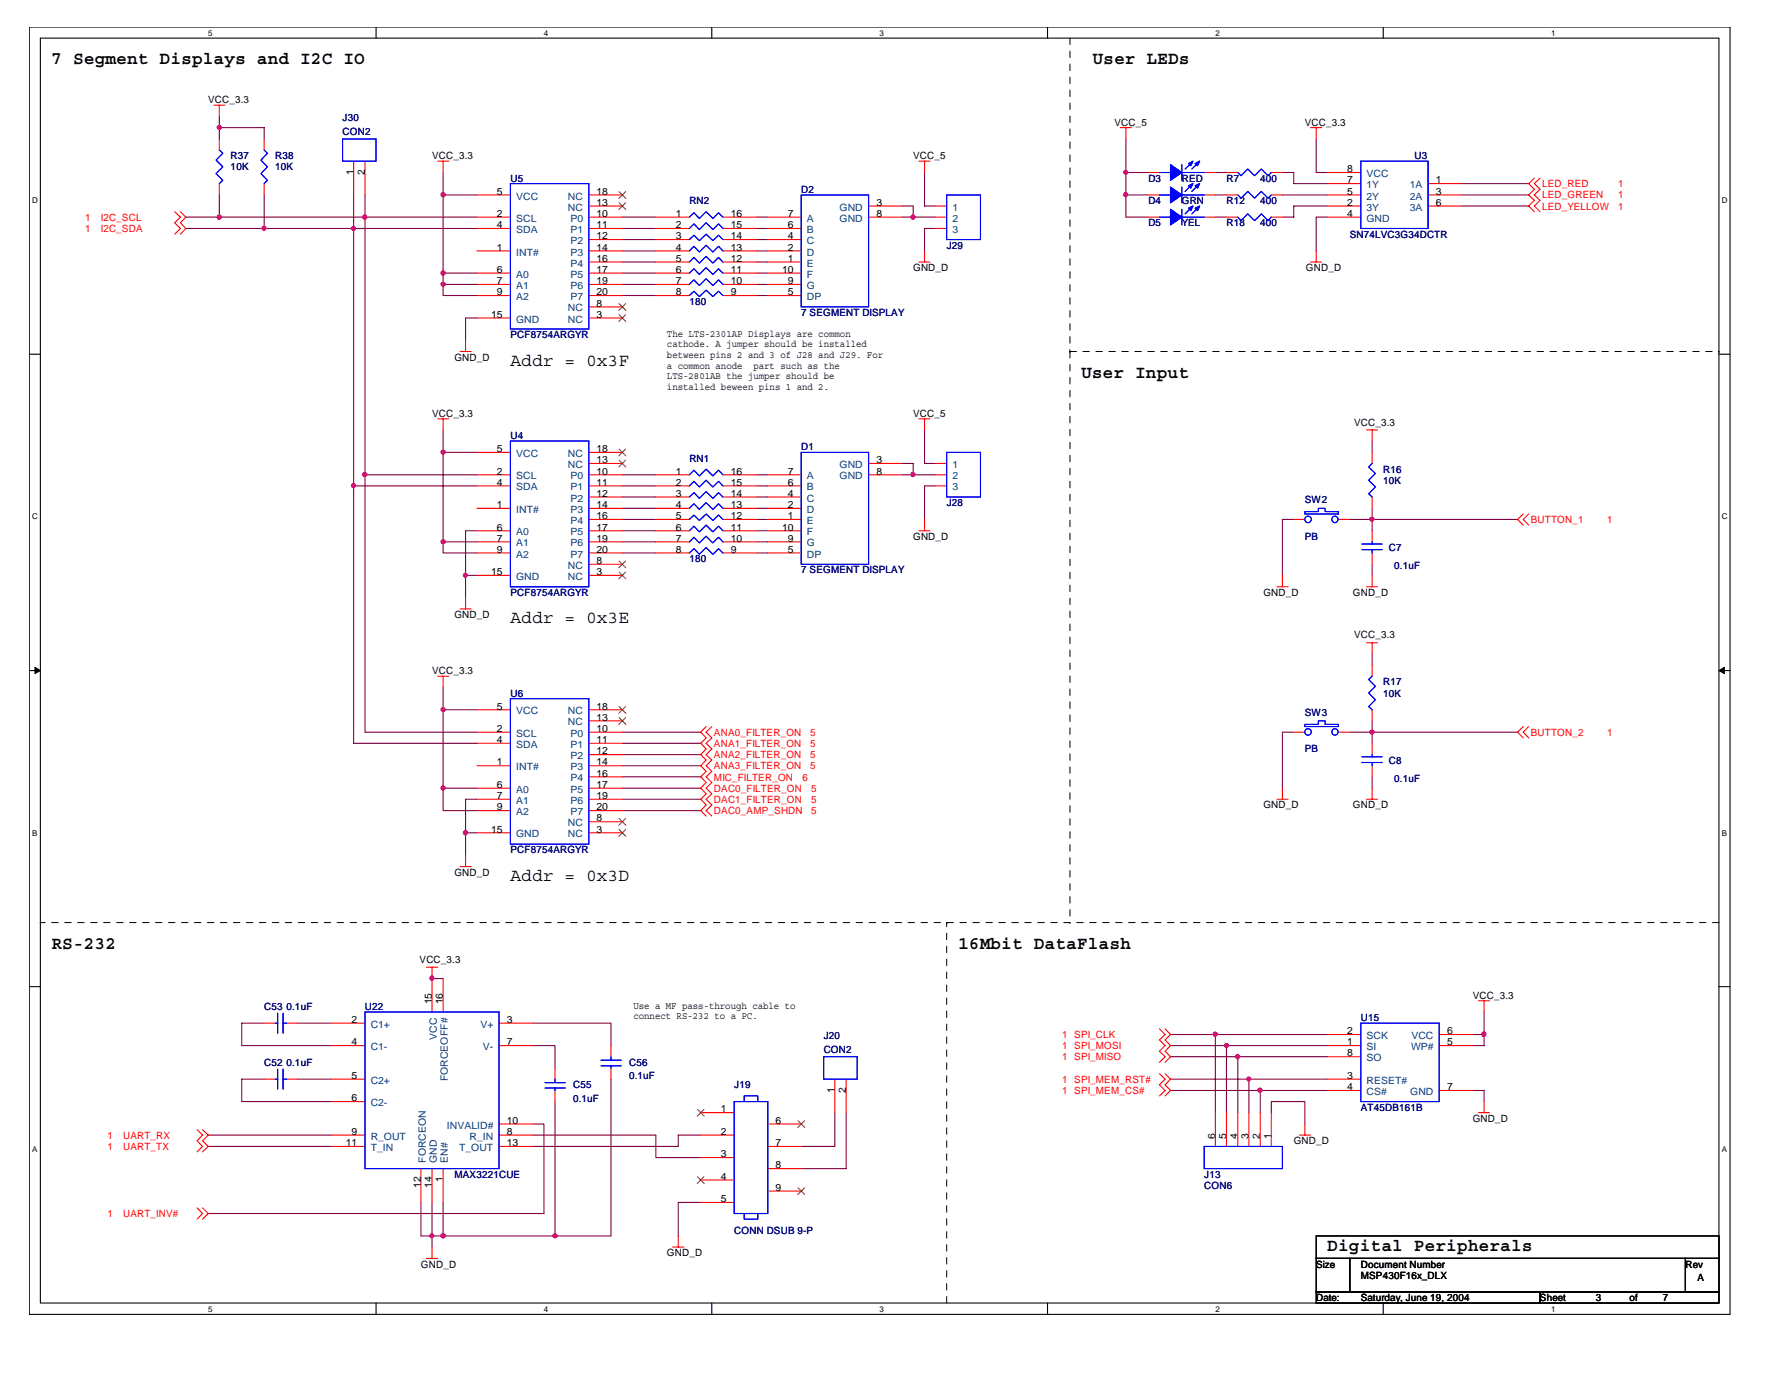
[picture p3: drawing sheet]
<svg xmlns="http://www.w3.org/2000/svg" width="279mm" height="216mm" viewBox="0 0 279 216" stroke-linecap="round" stroke-linejoin="round" font-family="sans-serif">
<path d="M4.6 4.2h266.3v201.6h-266.3zM6.3 6h262.9v198h-262.9z" fill="none" stroke="#000" stroke-width=".17"/>
<g fill="#fff">
<path d="M32.6 4.4h.7v1.4h-.7z"/>
<path d="M32.6 204.2h.7v1.4h-.7z"/>
</g>
<path d="M58.9 4.2v1.8M58.9 204v1.7" fill="none" stroke="#000" stroke-width=".17"/>
<g fill="#fff">
<path d="M85.2 4.4h.7v1.4h-.7z"/>
<path d="M85.2 204.2h.7v1.4h-.7z"/>
</g>
<path d="M111.5 4.2v1.8M111.5 204v1.7" fill="none" stroke="#000" stroke-width=".17"/>
<g fill="#fff">
<path d="M137.8 4.4h.6v1.4h-.6z"/>
<path d="M137.8 204.2h.6v1.4h-.6z"/>
</g>
<path d="M164.1 4.2v1.8M164.1 204v1.7" fill="none" stroke="#000" stroke-width=".17"/>
<g fill="#fff">
<path d="M190.3 4.4h.7v1.4h-.7z"/>
<path d="M190.3 204.2h.7v1.4h-.7z"/>
</g>
<path d="M216.6 4.2v1.8M216.6 204v1.7" fill="none" stroke="#000" stroke-width=".17"/>
<g fill="#fff">
<path d="M242.9 4.4h.7v1.4h-.7z"/>
<path d="M242.9 204.2h.7v1.4h-.7z"/>
<path d="M5.1 30.7h.8v1.4h-.8z"/>
<path d="M269.7 30.7h.9v1.4h-.9z"/>
<path d="M5.1 80.2h.8v1.4h-.8z"/>
<path d="M269.7 80.2h.9v1.4h-.9z"/>
</g>
<path d="M4.6 55.5h1.7M269.2 55.5h1.7" fill="none" stroke="#000" stroke-width=".17"/>
<g fill="#fff">
<path d="M5.1 129.7h.8v1.4h-.8z"/>
<path d="M269.7 129.7h.8v1.4h-.8z"/>
</g>
<path d="M4.6 105h1.7M269.2 105h1.7" fill="none" stroke="#000" stroke-width=".17"/>
<path d="M5.5 104.5l.8 .5-.8 .5zM269.2 105l.9-.5v1z" fill="#000" stroke="#000" stroke-width=".16"/>
<g fill="#fff">
<path d="M5.1 179.2h.8v1.4h-.8z"/>
<path d="M269.7 179.2h.8v1.4h-.8z"/>
</g>
<path d="M4.6 154.5h1.7M269.2 154.5h1.7M206.1 193.5h63.1v3.5h-63.1zM206.1 197h5.3v5.3h-5.3zM211.4 197h52.6v5.3h-52.6zM264 197h5.2v5.3h-5.2zM206.1 202.3h35.1v1.7h-35.1zM241.2 202.3h28v1.7h-28z" fill="none" stroke="#000" stroke-width=".17"/>
<g fill="none" stroke="#800040" stroke-width=".17">
<path d="M34.3 20h7.1v1.8M34.3 18.2v3.6M29.1 35.8h12.3M29.1 34h5.2M34.3 34h22.9v40.3M34.3 30.5v3.5M41.4 35.8h14v40.3M41.4 30.5v5.3M55.4 30.5v5.3h19.3M57.2 30.5v3.5h17.5M69.4 30.5v12.3h5.3M69.4 27v3.5"/>
<path d="M69.4 30.5h5.3M97.5 35.8h5.2M97.5 34h5.2M97.5 37.5h5.2M97.5 39.3h5.2M118.5 35.8h1.7M118.5 34h1.7M118.5 37.5h1.7M118.5 39.3h1.7M141.3 34h5.2M141.3 32.3h1.7v1.7M144.8 27v5.3h1.7"/>
<path d="M146.5 35.8h-1.7v3.5M176.3 30.5v3.5h3.5M176.3 30.5h3.5M176.3 21.8v5.2M179.8 27h-3.5v3.5M190.3 34h1.8M190.3 30.5h1.8M190.3 27h1.8M200.8 30.5h7.1M200.8 27h1.8v1.7h5.3M206.1 21.8v5.2h1.8M207.9 32.3h-5.3v1.7h-1.8"/>
<path d="M207.9 34h-1.8v5.3M228.9 30.5h10.5M228.9 28.7h10.5M228.9 32.3h10.5M69.4 42.8v1.7h5.3M69.4 44.5v1.8h5.3M74.7 49.8h-1.8v3.5M97.5 41h5.2M97.5 42.8h5.2M97.5 44.5h5.2M97.5 46.3h5.2M118.5 41h1.7"/>
<path d="M118.5 42.8h1.7M118.5 44.5h1.7M118.5 46.3h1.7M55.4 76.1h19.3M55.4 76.1v40.3h19.3M57.2 74.3h17.5M57.2 74.3v40.3h17.5M69.4 67.3v17.5M69.4 70.8h5.3M97.5 76.1h5.2M97.5 74.3h5.2M97.5 77.8h5.2"/>
<path d="M97.5 79.6h5.2M118.5 76.1h1.7M118.5 74.3h1.7M118.5 77.8h1.7M118.5 79.6h1.7M141.3 74.3h5.2M141.3 72.6h1.7v1.7M144.8 67.3v5.3h1.7M146.5 76.1h-1.7v5.2M214.9 69v1.8M214.9 79.6v3.5M69.4 84.8v1.8h5.3"/>
<path d="M69.4 84.8h5.3M72.9 90.1h1.8M74.7 83.1h-1.8v10.5M97.5 81.3h5.2M97.5 83.1h5.2M97.5 84.8h5.2M97.5 86.6h5.2M118.5 81.3h1.7M118.5 83.1h1.7M118.5 84.8h1.7M118.5 86.6h1.7M202.6 81.3h-1.8v8.8"/>
<path d="M211.4 81.3h26.3M214.9 88.3v1.8M69.4 107.6v15.8M69.4 111.1h5.3M97.5 116.4h12.2M97.5 114.6h12.2M97.5 118.2h12.2M97.5 119.9h12.2M202.6 114.6h-1.8v8.8M211.4 114.6h26.3M214.9 102.4v1.7M214.9 112.9v3.5"/>
<path d="M69.4 123.4v3.5h5.3M69.4 123.4h5.3M72.9 130.4h1.8M74.7 125.1h-1.8v8.8M97.5 123.4h12.2M97.5 125.1h12.2M97.5 121.6h12.2M97.5 126.9h12.2M214.9 121.6v1.8M67.7 153.2h1.7M232.4 158.5v5.2h-1.8M32.6 177.7h19.3"/>
<path d="M32.6 179.5h19.3M41.4 160.2h-3.5v3.5h14M41.4 169h-3.5v3.5h14M46.6 169h5.3M46.6 160.2h5.3M83.5 163.7h3.4v3.5M83.5 160.2h12.2v3.5M83.5 176h1.7v14h-52.6M83.5 177.7h19.2v3.5h7M86.9 172.5v21M95.7 169v24.5h-29.8v-5.2M109.7 177.7h-3.5v1.8h-22.7"/>
<path d="M130.7 174.2v5.3h-5.2M132.5 174.2v8.8h-7M183.3 170.7h14.1v3.5M183.3 169h12.3v5.2M183.3 165.4h10.6v8.8M183.3 163.7h8.8v10.5M183.3 162h7v12.2M190.3 162h17.6M192.1 163.7h15.8M193.9 165.4h14M195.6 169h12.3M197.4 170.7h10.5"/>
<path d="M199.1 174.2v-1.7h5.3v3.5M230.6 162h1.8M230.6 170.7h1.8v1.8M67.7 188.3v6.9M69.4 188.3v5.2M109.7 188.3h-3.5v5.2"/>
</g>
<g fill="#f0f" stroke="#f0f" stroke-width=".17">
<circle cx="55.4" cy="35.7" r=".32"/>
<circle cx="57.1" cy="34" r=".34"/>
<circle cx="34.4" cy="20" r=".33"/>
<circle cx="69.4" cy="42.8" r=".34"/>
<circle cx="69.4" cy="30.5" r=".34"/>
<circle cx="69.4" cy="44.5" r=".33"/>
<circle cx="69.4" cy="70.8" r=".33"/>
<circle cx="69.4" cy="84.8" r=".33"/>
<circle cx="72.9" cy="90.1" r=".32"/>
<circle cx="34.3" cy="34" r=".34"/>
<circle cx="41.3" cy="35.7" r=".32"/>
<circle cx="232.4" cy="161.9" r=".34"/>
<circle cx="190.3" cy="161.9" r=".33"/>
<circle cx="192.1" cy="163.7" r=".33"/>
<circle cx="193.8" cy="165.4" r=".33"/>
<circle cx="195.6" cy="168.9" r=".32"/>
<circle cx="197.3" cy="170.7" r=".34"/>
<circle cx="67.6" cy="193.5" r=".32"/>
<circle cx="69.4" cy="193.5" r=".33"/>
<circle cx="67.6" cy="153.2" r=".33"/>
<circle cx="86.9" cy="193.5" r=".33"/>
<circle cx="69.4" cy="123.4" r=".33"/>
<circle cx="69.4" cy="111.1" r=".33"/>
<circle cx="72.9" cy="130.4" r=".33"/>
<circle cx="57.1" cy="74.3" r=".34"/>
<circle cx="55.4" cy="76" r=".32"/>
<circle cx="214.9" cy="81.3" r=".33"/>
<circle cx="214.9" cy="114.6" r=".33"/>
<circle cx="143" cy="34" r=".33"/>
<circle cx="176.3" cy="27" r=".32"/>
<circle cx="176.3" cy="30.5" r=".33"/>
<circle cx="143" cy="74.3" r=".33"/>
</g>
<g fill="none" stroke="#f00" stroke-width=".17">
<path d="M33.5 16.5h1.7M34.3 16.5v1.7M175.4 20h1.8M176.3 20v1.8M205.2 20h1.8M206.1 20v1.8M27.4 33.1l.9 .9-.9 .9 .9 .9-.9 .9M28.3 33.1l.8 .9-.8 .9 .8 .9-.8 .9M34.3 21.8v1.7M34.3 28.7v1.8M41.4 21.8v1.7M41.4 28.7v1.8"/>
<path d="M55.4 25.2v5.3M57.2 25.2v5.3M68.6 25.2h1.7M69.4 25.2v1.8M74.7 30.5h5.2M74.7 39.3h5.2M74.7 34h5.2M74.7 35.8h5.2M92.2 30.5h5.3M92.2 39.3h5.3M92.2 34h5.3M92.2 32.3h5.3"/>
<path d="M92.2 35.8h5.3M92.2 37.5h5.3M102.7 39.3h5.3M102.7 34h5.3M102.7 35.8h5.3M102.7 37.5h5.3M113.2 39.3h5.3M113.2 34h5.3M113.2 35.8h5.3M113.2 37.5h5.3M120.2 39.3h5.3M120.2 34h5.3"/>
<path d="M120.2 35.8h5.3M120.2 37.5h5.3M136 34h5.3M136 32.3h5.3M143.9 25.2h1.7M144.8 25.2v1.8M144.8 39.3v1.7M146.5 34h1.8M146.5 32.3h1.8M146.5 35.8h1.8M179.8 27h1.8M179.8 30.5h1.8"/>
<path d="M179.8 34h1.8M188.6 27h1.7M188.6 30.5h1.7M188.6 34h1.7M192.1 27h1.8M192.1 30.5h1.8M192.1 34h1.8M199.1 27h1.7M199.1 30.5h1.7M199.1 34h1.7M206.1 39.3v1.7M207.9 27h5.2"/>
<path d="M207.9 30.5h5.2M207.9 34h5.2M207.9 32.3h5.2M207.9 28.7h5.2M223.7 30.5h5.2M223.7 32.3h5.2M223.7 28.7h5.2M240.3 27.9l-.9 .8 .9 .9-.9 .9 .9 .9-.9 .9 .9 .8M241.2 27.9l-.9 .8 .9 .9-.9 .9 .9 .9-.9 .9 .9 .8M72.1 55h1.7M72.9 53.3v1.7M74.7 46.3h5.2"/>
<path d="M74.7 42.8h5.2M74.7 44.5h5.2M74.7 49.8h5.2M92.2 41h5.3M92.2 46.3h5.3M92.2 42.8h5.3M92.2 44.5h5.3M92.2 49.8h5.3M92.2 48h5.3M102.7 41h5.3M102.7 46.3h5.3M102.7 42.8h5.3"/>
<path d="M102.7 44.5h5.3M113.2 41h5.3M113.2 46.3h5.3M113.2 42.8h5.3M113.2 44.5h5.3M120.2 41h5.3M120.2 46.3h5.3M120.2 42.8h5.3M120.2 44.5h5.3M143.9 41h1.7M205.2 41h1.8M68.6 65.6h1.7"/>
<path d="M69.4 65.6v1.7M74.7 79.6h5.2M74.7 74.3h5.2M74.7 76.1h5.2M74.7 70.8h5.2M92.2 79.6h5.3M92.2 74.3h5.3M92.2 72.6h5.3M92.2 76.1h5.3M92.2 77.8h5.3M92.2 70.8h5.3M102.7 79.6h5.3"/>
<path d="M102.7 74.3h5.3M102.7 76.1h5.3M102.7 77.8h5.3M113.2 79.6h5.3M113.2 74.3h5.3M113.2 76.1h5.3M113.2 77.8h5.3M120.2 79.6h5.3M120.2 74.3h5.3M120.2 76.1h5.3M120.2 77.8h5.3M136 74.3h5.3"/>
<path d="M136 72.6h5.3M143.9 65.6h1.7M144.8 65.6v1.7M146.5 74.3h1.8M146.5 72.6h1.8M146.5 76.1h1.8M214 67.3h1.7M214.9 67.3v1.7M214.9 70.8v1.8M214.9 77.8v1.8M72.1 95.3h1.7M72.9 93.6v1.7"/>
<path d="M74.7 83.1h5.2M74.7 86.6h5.2M74.7 84.8h5.2M74.7 90.1h5.2M92.2 83.1h5.3M92.2 81.3h5.3M92.2 86.6h5.3M92.2 84.8h5.3M92.2 90.1h5.3M92.2 88.3h5.3M102.7 83.1h5.3M102.7 81.3h5.3"/>
<path d="M102.7 86.6h5.3M102.7 84.8h5.3M113.2 83.1h5.3M113.2 81.3h5.3M113.2 86.6h5.3M113.2 84.8h5.3M120.2 83.1h5.3M120.2 81.3h5.3M120.2 86.6h5.3M120.2 84.8h5.3M143.9 83.1h1.7M144.8 81.3v1.8"/>
<path d="M200 91.9h1.7M200.8 90.1v1.8M202.6 81.3h1.8M209.6 81.3h1.8M214 91.9h1.7M214.9 83.1v1.7M214.9 86.6v1.7M214.9 90.1v1.8M238.6 80.5l-.9 .8 .9 .9M239.4 80.5l-.8 .8 .8 .9M68.6 105.9h1.7M69.4 105.9v1.7"/>
<path d="M74.7 114.6h5.2M74.7 116.4h5.2M74.7 119.9h5.2M74.7 111.1h5.2M92.2 114.6h5.3M92.2 116.4h5.3M92.2 118.2h5.3M92.2 119.9h5.3M92.2 111.1h5.3M92.2 112.9h5.3M110.6 113.7l-.9 .9 .9 .9-.9 .9 .9 .9-.9 .9 .9 .8-.9 .9 .9 .9-.9 .8 .9 .9-.9 .9 .9 .9-.9 .8 .9 .9-.9 .9 .9 .9M111.5 113.7l-.9 .9 .9 .9-.9 .9 .9 .9-.9 .9 .9 .8-.9 .9 .9 .9-.9 .8 .9 .9-.9 .9 .9 .9-.9 .8 .9 .9-.9 .9 .9 .9"/>
<path d="M202.6 114.6h1.8M209.6 114.6h1.8M214 100.6h1.7M214.9 100.6v1.8M214.9 104.1v1.8M214.9 111.1v1.8M214.9 116.4v1.8M214.9 119.9v1.7M238.6 113.7l-.9 .9 .9 .9M239.4 113.7l-.8 .9 .8 .9M72.1 135.7h1.7M72.9 133.9v1.8"/>
<path d="M74.7 125.1h5.2M74.7 123.4h5.2M74.7 126.9h5.2M74.7 130.4h5.2M92.2 125.1h5.3M92.2 123.4h5.3M92.2 126.9h5.3M92.2 121.6h5.3M92.2 130.4h5.3M92.2 128.7h5.3M200 125.1h1.7M200.8 123.4v1.7"/>
<path d="M214 125.1h1.7M214.9 123.4v1.7M66.8 151.4h1.8M67.7 151.4v7.1M69.4 153.2v5.3M231.5 156.7h1.8M232.4 156.7v1.8M30.9 176.9l.8 .8-.8 .9 .8 .9-.8 .8M31.7 176.9l.9 .8-.9 .9 .9 .9-.9 .8M41.4 160.2h1.7M41.4 169h1.7M44.9 160.2h1.7"/>
<path d="M44.9 169h1.7M51.9 177.7h5.3M51.9 160.2h5.3M51.9 163.7h5.3M51.9 169h5.3M51.9 172.5h5.3M51.9 179.5h5.3M78.2 177.7h5.3M78.2 160.2h5.3M78.2 163.7h5.3M78.2 176h5.3M78.2 179.5h5.3"/>
<path d="M86.9 167.2v1.8M86.9 170.7v1.8M95.7 163.7v1.7M95.7 167.2v1.8M109.7 174.2h5.3M109.7 177.7h5.3M120.2 176h5.3M120.2 179.5h5.3M130.7 169v5.2M132.5 169v5.2M181.6 161.1l.9 .9-.9 .8 .9 .9-.9 .9 .9 .8-.9 .9M181.6 168.1l.9 .9-.9 .8 .9 .9-.9 .9"/>
<path d="M182.5 161.1l.8 .9-.8 .8 .8 .9-.8 .9 .8 .8-.8 .9M182.5 168.1l.8 .9-.8 .8 .8 .9-.8 .9M190.3 174.2v5.3M192.1 174.2v5.3M193.9 174.2v5.3M195.6 174.2v5.3M197.4 174.2v5.3M199.1 174.2v5.3M203.5 177.7h1.7M204.4 176v1.7M207.9 163.7h5.2M207.9 169h5.2"/>
<path d="M207.9 162h5.2M207.9 170.7h5.2M207.9 165.4h5.2M225.4 163.7h5.2M225.4 162h5.2M225.4 170.7h5.2M231.5 174.2h1.8M232.4 172.5v1.7M30.9 189.1l.8 .9-.8 .9M31.7 189.1l.9 .9-.9 .9M65.9 183v5.3M66.8 197h1.8"/>
<path d="M67.7 183v5.3M67.7 195.2v1.8M69.4 183v5.3M105.3 195.2h1.8M106.2 193.5v1.7M109.7 181.2h5.3M109.7 184.7h5.3M109.7 188.3h5.3M120.2 183h5.3M120.2 186.5h5.3"/>
</g>
<path d="M167.6 6v49M167.6 55h.1M167.6 55h101.6M167.6 55v89.4M269.2 55h.1M6.3 144.4h.1M148.3 144.4h.1M167.6 144.4h.1M269.2 144.4h-262.9M148.3 204v-59.6" fill="none" stroke="#000" stroke-width=".16" stroke-dasharray="1 1 1 1 1 1 1 1"/>
<g fill="none" stroke="#00f" stroke-width=".17">
<path d="M34.3 23.5l.6 .5-1.1 1.1 1.1 1-1.1 1.1 1.1 1-.6 .5M41.4 23.5l.5 .5-1 1.1 1 1-1 1.1 1 1-.5 .5M53.7 21.8h5.2v3.4h-5.2zM79.9 28.7h12.3v22.8h-12.3zM108 34l.7-.7 .8 .9 1.1-1.1 1 1.1 .9-.9 .7 .7M108 35.8l.7-.7 .8 .8 1.1-1 1 1 .9-.8 .7 .7M108 37.5l.7-.7 .8 .9 1.1-1 1 1 .9-.9 .7 .7M108 39.3l.7-.7 .8 .9 1.1-1.1 1 1.1 .9-.9 .7 .7M125.5 30.5h10.5v17.5h-10.5zM148.3 30.5h5.3v7h-5.3zM181.6 27h1.7M181.6 30.5h1.7"/>
<path d="M181.6 34h1.7M185.1 25.8v2.4M185.1 29.3v2.4M185.1 32.8v2.4M185.1 27h3.5M185.1 30.5h3.5M185.1 34h3.5M186.7 25.4l-1.1 1.1M186.7 28.9l-1.1 1.1M186.7 32.4l-1.1 1.1M187.7 25.4l-1 1.1M187.7 28.9l-1 1.1"/>
<path d="M187.7 32.4l-1 1.1M193.9 30.5l.5 .5 1-1 1.1 1 1-1 1.1 1 .5-.5M193.9 34l.5 .5 1-1 1.1 1 1-1 1.1 1 .5-.5M193.9 27l.5 .5 1-1 1.1 1 1-1 1.1 1 .5-.5M213.1 25.2h10.6v10.6h-10.6zM108 41l.7-.7 .8 .9 1.1-1.1 1 1.1 .9-.9 .7 .7M108 42.8l.7-.7 .8 .9 1.1-1.1 1 1.1 .9-.9 .7 .7M108 44.5l.7-.7 .8 .9 1.1-1.1 1 1.1 .9-.9 .7 .7M108 46.3l.7-.7 .8 .8 1.1-1 1 1 .9-.8 .7 .7M79.9 69h12.3v22.9h-12.3zM108 74.3l.7-.7 .8 .9 1.1-1.1 1 1.1 .9-.9 .7 .7M108 76.1l.7-.7 .8 .8 1.1-1 1 1 .9-.8 .7 .7"/>
<path d="M108 77.8l.7-.7 .8 .9 1.1-1 1 1 .9-.9 .7 .7M108 79.6l.7-.7 .8 .9 1.1-1.1 1 1.1 .9-.9 .7 .7M125.5 70.8h10.5v17.5h-10.5zM148.3 70.8h5.3v7h-5.3zM214.9 72.6l-.6 .5 1.1 1-1.1 1.1 1.1 1-1.1 1.1 .6 .5M108 81.3l.7-.7 .8 .9 1.1-1 1 1 .9-.9 .7 .7M108 83.1l.7-.7 .8 .9 1.1-1.1 1 1.1 .9-.9 .7 .7M108 84.8l.7-.7 .8 .9 1.1-1.1 1 1.1 .9-.9 .7 .7M108 86.6l.7-.7 .8 .9 1.1-1.1 1 1.1 .9-.9 .7 .7M204.4 80.1h2.1v-.5h1v.5h2.1v.4h-5.2zM213.3 86.1h3.2M213.3 85.2h3.2"/>
<path d="M214.9 84.8v.4M214.9 86.1v.5M79.9 109.4h12.3v22.8h-12.3zM204.4 113.4h2.1v-.5h1v.5h2.1v.3h-5.2zM213.3 119.4h3.2M213.3 118.5h3.2M214.9 105.9l-.6 .5 1.1 1-1.1 1.1 1.1 1.1-1.1 1 .6 .5M214.9 118.2v.3M214.9 119.4v.5M43.5 158.6v3.2M44.3 158.6v3.2M57.2 158.5h21v24.5h-21z"/>
<path d="M43.1 160.2h.4M43.1 169h.4M43.5 167.4v3.1M44.3 160.2h.6M44.3 167.4v3.1M44.3 169h.6M85.4 169.5h3.1M85.4 170.3h3.1M86.9 169v.5M86.9 170.3v.4M94.1 166h3.2M94.1 166.9h3.2"/>
<path d="M95.7 165.4v.6M95.7 166.9v.3M115 172.5h5.2v17.5h-5.2zM116.6 172.5v-.9h2.1v.9M129 165.4h5.3v3.6h-5.3zM188.6 179.5h12.2v3.5h-12.2zM213.1 160.2h12.3v12.3h-12.3zM116.6 190v.9h2.1v-.9"/>
<circle cx="204.9" cy="81.3" r=".51"/>
<circle cx="209.1" cy="81.3" r=".5"/>
<circle cx="204.9" cy="114.6" r=".51"/>
<circle cx="209.1" cy="114.6" r=".5"/>
</g>
<g fill="none" stroke="#804000" stroke-width=".16">
<path d="M97 31.7l1 1.1M97 30l1 1.1M98 31.7l-1.1 1.1M98 30l-1.1 1.1M97 49.3l1 1M97 47.5l1 1.1M98 49.3l-1.1 1M98 47.5l-1.1 1.1M97 72.1l1 1M97 70.3l1 1.1M98 72.1l-1.1 1M98 70.3l-1.1 1.1"/>
<path d="M97 89.6l1 1M97 87.8l1 1.1M98 89.6l-1.1 1M98 87.8l-1.1 1.1M97 112.4l1 1M97 110.6l1 1.1M98 112.4l-1.1 1M98 110.6l-1.1 1.1M97 129.9l1 1M97 128.1l1 1.1M98 129.9l-1.1 1M98 128.1l-1.1 1.1"/>
<path d="M109.2 173.7l1.1 1.1M110.3 173.7l-1.1 1.1M125 175.5l1 1M126 175.5l-1.1 1M109.2 184.2l1.1 1.1M110.3 184.2l-1.1 1.1M125 186l1 1M126 186l-1.1 1"/>
</g>
<g fill="#00f" stroke="#00f" stroke-width=".17">
<path d="M183.3 25.8l1.8 1.2-1.8 1.2z" fill-rule="evenodd"/>
<path d="M187.2 25.6l.7-.4-.3 .7z" fill-rule="evenodd"/>
<path d="M186.2 25.6l.6-.4-.3 .7z" fill-rule="evenodd"/>
<path d="M183.3 25.8l1.8 1.2-1.8 1.2z" fill-rule="evenodd"/>
<path d="M187.2 25.6l.7-.4-.3 .7z" fill-rule="evenodd"/>
<path d="M186.2 25.6l.6-.4-.3 .7z" fill-rule="evenodd"/>
<path d="M183.3 29.3l1.8 1.2-1.8 1.2z" fill-rule="evenodd"/>
<path d="M187.2 29.1l.7-.4-.3 .8z" fill-rule="evenodd"/>
<path d="M186.2 29.1l.6-.4-.3 .8z" fill-rule="evenodd"/>
<path d="M183.3 29.3l1.8 1.2-1.8 1.2z" fill-rule="evenodd"/>
<path d="M187.2 29.1l.7-.4-.3 .8z" fill-rule="evenodd"/>
<path d="M186.2 29.1l.6-.4-.3 .8z" fill-rule="evenodd"/>
<path d="M183.3 32.8l1.8 1.2-1.8 1.2z" fill-rule="evenodd"/>
<path d="M187.2 32.6l.7-.3-.3 .7z" fill-rule="evenodd"/>
<path d="M186.2 32.6l.6-.3-.3 .7z" fill-rule="evenodd"/>
<path d="M183.3 32.8l1.8 1.2-1.8 1.2z" fill-rule="evenodd"/>
<path d="M187.2 32.6l.7-.3-.3 .7z" fill-rule="evenodd"/>
<path d="M186.2 32.6l.6-.3-.3 .7z" fill-rule="evenodd"/>
</g>
<g font-size="2.8">
<text x="8.1" y="10">7 Segment Displays and I2C IO</text>
<text x="171.1" y="10">User LEDs</text>
<text x="79.9" y="57.3">Addr = 0x3F</text>
<text x="169.3" y="59.1">User Input</text>
<text x="79.9" y="97.6">Addr = 0x3E</text>
<text x="79.9" y="137.9">Addr = 0x3D</text>
<text x="8.1" y="148.5">RS-232</text>
<text x="150" y="148.5">16Mbit DataFlash</text>
<text x="207.9" y="195.8">Digital Peripherals</text>
</g>
<g font-size="1.6">
<text x="32.6" y="16.2">VCC_3.3</text>
<text x="174.6" y="19.7">VCC_5</text>
<text x="204.4" y="19.7">VCC_3.3</text>
<text x="55.3" y="27.3" transform="rotate(-90 55.3 27.3)">1</text>
<text x="57.1" y="27.3" transform="rotate(-90 57.1 27.3)">2</text>
<text x="67.7" y="24.9">VCC_3.3</text>
<text x="143" y="24.9">VCC_5</text>
<text x="211" y="28.7">7</text>
<text x="211" y="27">8</text>
<text x="224.9" y="28.7">1</text>
<text x="77.8" y="34">2</text>
<text x="77.8" y="35.7">4</text>
<text x="77.8" y="30.5">5</text>
<text x="93.4" y="34">10</text>
<text x="93.4" y="35.7">11</text>
<text x="93.4" y="32.2">13</text>
<text x="93.4" y="30.5">18</text>
<text x="105.8" y="34">1</text>
<text x="105.8" y="35.7">2</text>
<text x="114.4" y="34">16</text>
<text x="114.4" y="35.7">15</text>
<text x="123.4" y="34">7</text>
<text x="123.4" y="35.7">6</text>
<text x="137.3" y="32.2">3</text>
<text x="137.3" y="34">8</text>
<text x="211" y="34">4</text>
<text x="211" y="32.2">2</text>
<text x="211" y="30.5">5</text>
<text x="224.9" y="30.5">3</text>
<text x="224.9" y="32.2">6</text>
<text x="77.8" y="39.2">1</text>
<text x="93.4" y="37.5">12</text>
<text x="93.4" y="39.2">14</text>
<text x="93.4" y="41">16</text>
<text x="105.8" y="37.5">3</text>
<text x="105.8" y="39.2">4</text>
<text x="105.8" y="41">5</text>
<text x="114.4" y="37.5">14</text>
<text x="114.4" y="39.2">13</text>
<text x="114.4" y="41">12</text>
<text x="123.4" y="41">1</text>
<text x="123.4" y="39.2">2</text>
<text x="123.4" y="37.5">4</text>
<text x="77.8" y="42.7">6</text>
<text x="77.8" y="44.5">7</text>
<text x="77.8" y="46.2">9</text>
<text x="93.4" y="42.7">17</text>
<text x="93.4" y="44.5">19</text>
<text x="93.4" y="46.2">20</text>
<text x="105.8" y="42.7">6</text>
<text x="105.8" y="44.5">7</text>
<text x="105.8" y="46.2">8</text>
<text x="114.4" y="42.7">11</text>
<text x="114.4" y="44.5">10</text>
<text x="114.4" y="46.2">9</text>
<text x="122.5" y="42.7">10</text>
<text x="123.4" y="46.2">5</text>
<text x="123.4" y="44.5">9</text>
<text x="143" y="42.5">GND_D</text>
<text x="204.5" y="42.5">GND_D</text>
<text x="76.9" y="49.7">15</text>
<text x="93.4" y="49.7">3</text>
<text x="93.4" y="48">8</text>
<text x="104.5" y="52.7">The LTS-2301AP Displays are common</text>
<text x="71.2" y="56.5">GND_D</text>
<text x="104.5" y="54.4">cathode. A jumper should be installed</text>
<text x="104.5" y="56">between pins 2 and 3 of J28 and J29. For</text>
<text x="104.5" y="57.7">a common anode</text>
<text x="104.5" y="59.4">LTS-2801AB the jumper should be</text>
<text x="118" y="57.7">part such as the</text>
<text x="67.7" y="65.2">VCC_3.3</text>
<text x="104.5" y="61">installed beween pins 1 and 2.</text>
<text x="143" y="65.2">VCC_5</text>
<text x="77.8" y="70.8">5</text>
<text x="93.4" y="70.8">18</text>
<text x="212.1" y="66.6">VCC_3.3</text>
<text x="77.8" y="74.3">2</text>
<text x="77.8" y="76">4</text>
<text x="93.4" y="74.3">10</text>
<text x="93.4" y="76">11</text>
<text x="93.4" y="77.8">12</text>
<text x="93.4" y="72.5">13</text>
<text x="105.8" y="74.3">1</text>
<text x="105.8" y="76">2</text>
<text x="105.8" y="77.8">3</text>
<text x="114.4" y="74.3">16</text>
<text x="114.4" y="76">15</text>
<text x="114.4" y="77.8">14</text>
<text x="123.4" y="74.3">7</text>
<text x="123.4" y="76">6</text>
<text x="123.4" y="77.8">4</text>
<text x="137.3" y="72.5">3</text>
<text x="137.3" y="74.3">8</text>
<text x="77.8" y="83.1">6</text>
<text x="77.8" y="79.5">1</text>
<text x="93.4" y="79.5">14</text>
<text x="93.4" y="81.3">16</text>
<text x="93.4" y="83.1">17</text>
<text x="105.8" y="79.5">4</text>
<text x="105.8" y="81.3">5</text>
<text x="105.8" y="83.1">6</text>
<text x="114.4" y="79.5">13</text>
<text x="114.4" y="81.3">12</text>
<text x="114.4" y="83.1">11</text>
<text x="122.5" y="83.1">10</text>
<text x="123.4" y="81.3">1</text>
<text x="123.4" y="79.5">2</text>
<text x="77.8" y="84.8">7</text>
<text x="77.8" y="86.5">9</text>
<text x="93.4" y="84.8">19</text>
<text x="93.4" y="86.5">20</text>
<text x="93.4" y="88.3">8</text>
<text x="105.8" y="84.8">7</text>
<text x="105.8" y="86.5">8</text>
<text x="114.4" y="84.8">10</text>
<text x="114.4" y="86.5">9</text>
<text x="123.4" y="86.5">5</text>
<text x="123.4" y="84.8">9</text>
<text x="143" y="84.5">GND_D</text>
<text x="76.9" y="90">15</text>
<text x="93.4" y="90">3</text>
<text x="197.9" y="93.3">GND_D</text>
<text x="211.9" y="93.3">GND_D</text>
<text x="71.2" y="96.8">GND_D</text>
<text x="212.1" y="99.9">VCC_3.3</text>
<text x="67.7" y="105.5">VCC_3.3</text>
<text x="77.8" y="111.1">5</text>
<text x="93.4" y="112.8">13</text>
<text x="93.4" y="111.1">18</text>
<text x="77.8" y="119.8">1</text>
<text x="77.8" y="114.6">2</text>
<text x="77.8" y="116.3">4</text>
<text x="93.4" y="114.6">10</text>
<text x="93.4" y="116.3">11</text>
<text x="93.4" y="118.1">12</text>
<text x="93.4" y="119.8">14</text>
<text x="77.8" y="123.4">6</text>
<text x="77.8" y="125.1">7</text>
<text x="93.4" y="121.6">16</text>
<text x="93.4" y="123.4">17</text>
<text x="93.4" y="125.1">19</text>
<text x="76.9" y="130.3">15</text>
<text x="77.8" y="126.9">9</text>
<text x="93.4" y="126.9">20</text>
<text x="93.4" y="130.3">3</text>
<text x="93.4" y="128.6">8</text>
<text x="197.9" y="126.6">GND_D</text>
<text x="211.9" y="126.6">GND_D</text>
<text x="71.2" y="137.1">GND_D</text>
<text x="65.7" y="150.8">VCC_3.3</text>
<text x="55" y="160.1">2</text>
<text x="67.6" y="157.2" transform="rotate(-90 67.6 157.2)">15</text>
<text x="69.4" y="157.2" transform="rotate(-90 69.4 157.2)">16</text>
<text x="79.4" y="160.1">3</text>
<text x="99.2" y="157.9">Use a MF pass-through cable to</text>
<text x="99.2" y="159.6">connect RS-232 to a PC.</text>
<text x="211" y="161.9">2</text>
<text x="226.6" y="161.9">6</text>
<text x="230.6" y="156.4">VCC_3.3</text>
<text x="55" y="163.7">4</text>
<text x="79.4" y="163.7">7</text>
<text x="211" y="163.7">1</text>
<text x="211" y="165.4">8</text>
<text x="226.6" y="163.7">5</text>
<text x="55" y="168.9">5</text>
<text x="55" y="172.4">6</text>
<text x="130.7" y="171.1" transform="rotate(-90 130.7 171.1)">1</text>
<text x="132.5" y="171.1" transform="rotate(-90 132.5 171.1)">2</text>
<text x="211" y="168.9">3</text>
<text x="211" y="170.7">4</text>
<text x="226.6" y="170.7">7</text>
<text x="54.2" y="179.5">11</text>
<text x="55" y="177.7">9</text>
<text x="79.4" y="175.9">10</text>
<text x="79.4" y="177.7">8</text>
<text x="79.4" y="179.5">13</text>
<text x="112.9" y="174.2">1</text>
<text x="112.9" y="177.7">2</text>
<text x="121.5" y="175.9">6</text>
<text x="121.5" y="179.5">7</text>
<text x="190.3" y="178.3" transform="rotate(-90 190.3 178.3)">6</text>
<text x="192" y="178.3" transform="rotate(-90 192 178.3)">5</text>
<text x="193.8" y="178.3" transform="rotate(-90 193.8 178.3)">4</text>
<text x="195.6" y="178.3" transform="rotate(-90 195.6 178.3)">3</text>
<text x="197.3" y="178.3" transform="rotate(-90 197.3 178.3)">2</text>
<text x="199.1" y="178.3" transform="rotate(-90 199.1 178.3)">1</text>
<text x="202.6" y="179.2">GND_D</text>
<text x="230.6" y="175.6">GND_D</text>
<text x="65.9" y="186" transform="rotate(-90 65.9 186)">12</text>
<text x="67.6" y="186" transform="rotate(-90 67.6 186)">14</text>
<text x="69.4" y="185.1" transform="rotate(-90 69.4 185.1)">1</text>
<text x="112.9" y="181.2">3</text>
<text x="112.9" y="184.7">4</text>
<text x="121.5" y="182.9">8</text>
<text x="112.9" y="188.2">5</text>
<text x="121.5" y="186.4">9</text>
<text x="104.5" y="196.7">GND_D</text>
<text x="65.9" y="198.5">GND_D</text>
<text x="206.1" y="198.5">Size</text>
<text x="206.1" y="203.7">Date:</text>
<text x="213.1" y="198.5">Document Number</text>
<text x="213.1" y="203.7">Saturday, June 19, 2004</text>
<text x="213.1" y="200.2">MSP430F16x_DLX</text>
<text x="241.2" y="203.7">Sheet</text>
<text x="249.9" y="203.7">3</text>
<text x="255.2" y="203.7">of</text>
<text x="260.4" y="203.7">7</text>
<text x="264" y="198.5">Rev</text>
<text x="265.9" y="200.5">A</text>
</g>
<g font-size="1.6" fill="#000080">
<text x="53.7" y="19">J30</text>
<text x="53.7" y="21.1">CON2</text>
<text x="36.1" y="24.9">R37</text>
<text x="36.1" y="26.7">10K</text>
<text x="43.1" y="24.9">R38</text>
<text x="43.1" y="26.7">10K</text>
<text x="79.9" y="28.4">U5</text>
<text x="179.8" y="28.4">D3</text>
<text x="185.1" y="28.4">RED</text>
<text x="192.1" y="28.4">R7</text>
<text x="197.4" y="28.4">400</text>
<text x="221.5" y="24.9">U3</text>
<text x="108" y="32">RN2</text>
<text x="125.5" y="30.2">D2</text>
<text x="179.8" y="32">D4</text>
<text x="179.8" y="35.4">D5</text>
<text x="185.1" y="32">GRN</text>
<text x="185.1" y="35.4">YEL</text>
<text x="192.1" y="32">R12</text>
<text x="192.1" y="35.4">R18</text>
<text x="197.4" y="32">400</text>
<text x="197.4" y="35.4">400</text>
<text x="148.3" y="38.9">J29</text>
<text x="211.4" y="37.2">SN74LVC3G34DCTR</text>
<text x="108" y="47.7">180</text>
<text x="79.9" y="53">PCF8754ARGYR</text>
<text x="125.5" y="49.5">7 SEGMENT DISPLAY</text>
<text x="79.9" y="68.7">U4</text>
<text x="125.5" y="70.5">D1</text>
<text x="108" y="72.3">RN1</text>
<text x="216.6" y="74">R16</text>
<text x="216.6" y="75.8">10K</text>
<text x="148.3" y="79.2">J28</text>
<text x="204.4" y="78.7">SW2</text>
<text x="108" y="88">180</text>
<text x="125.5" y="89.8">7 SEGMENT DISPLAY</text>
<text x="204.4" y="84.5">PB</text>
<text x="217.5" y="86.3">C7</text>
<text x="218.4" y="89.1">0.1uF</text>
<text x="79.9" y="93.3">PCF8754ARGYR</text>
<text x="216.6" y="107.3">R17</text>
<text x="79.9" y="109.1">U6</text>
<text x="204.4" y="112.1">SW3</text>
<text x="216.6" y="109.1">10K</text>
<text x="204.4" y="117.8">PB</text>
<text x="217.5" y="119.6">C8</text>
<text x="218.4" y="122.4">0.1uF</text>
<text x="79.9" y="133.6">PCF8754ARGYR</text>
<text x="41.4" y="158.1">C53 0.1uF</text>
<text x="57.2" y="158.1">U22</text>
<text x="213.1" y="159.9">U15</text>
<text x="41.4" y="166.9">C52 0.1uF</text>
<text x="98.5" y="166.9">C56</text>
<text x="129" y="162.7">J20</text>
<text x="129" y="164.8">CON2</text>
<text x="89.8" y="170.4">C55</text>
<text x="89.8" y="172.5">0.1uF</text>
<text x="98.5" y="169">0.1uF</text>
<text x="115" y="170.4">J19</text>
<text x="213.1" y="173.9">AT45DB161B</text>
<text x="71.2" y="184.4">MAX3221CUE</text>
<text x="188.6" y="184.4">J13</text>
<text x="188.6" y="186.2">CON6</text>
<text x="115" y="193.2">CONN DSUB 9-P</text>
</g>
<g font-size="1.6" fill="#004080">
<text x="214" y="29.5">1Y</text>
<text x="214" y="27.7">VCC</text>
<text x="220.8" y="29.5">1A</text>
<text x="80.8" y="34.7">SCL</text>
<text x="80.8" y="31.2">VCC</text>
<text x="89" y="33">NC</text>
<text x="89" y="31.2">NC</text>
<text x="89.3" y="34.7">P0</text>
<text x="126.4" y="34.7">A</text>
<text x="131.5" y="33">GND</text>
<text x="131.5" y="34.7">GND</text>
<text x="149.2" y="33">1</text>
<text x="149.2" y="34.7">2</text>
<text x="214" y="34.7">GND</text>
<text x="214" y="33">3Y</text>
<text x="214" y="31.2">2Y</text>
<text x="220.8" y="31.2">2A</text>
<text x="220.8" y="33">3A</text>
<text x="80.8" y="40">INT#</text>
<text x="80.8" y="36.5">SDA</text>
<text x="89.3" y="36.5">P1</text>
<text x="89.3" y="38.2">P2</text>
<text x="89.3" y="40">P3</text>
<text x="89.3" y="41.7">P4</text>
<text x="126.4" y="41.7">E</text>
<text x="126.4" y="40">D</text>
<text x="126.4" y="36.5">B</text>
<text x="126.4" y="38.2">C</text>
<text x="149.2" y="36.5">3</text>
<text x="80.8" y="43.5">A0</text>
<text x="80.8" y="45.3">A1</text>
<text x="80.8" y="47">A2</text>
<text x="89.3" y="43.5">P5</text>
<text x="89.3" y="45.3">P6</text>
<text x="89.3" y="47">P7</text>
<text x="126.4" y="47">DP</text>
<text x="126.4" y="43.5">F</text>
<text x="126.4" y="45.3">G</text>
<text x="80.8" y="50.5">GND</text>
<text x="89" y="50.5">NC</text>
<text x="89" y="48.8">NC</text>
<text x="80.8" y="71.5">VCC</text>
<text x="89" y="71.5">NC</text>
<text x="80.8" y="75.1">SCL</text>
<text x="80.8" y="76.8">SDA</text>
<text x="89" y="73.3">NC</text>
<text x="89.3" y="75.1">P0</text>
<text x="89.3" y="76.8">P1</text>
<text x="126.4" y="75.1">A</text>
<text x="126.4" y="76.8">B</text>
<text x="131.5" y="73.3">GND</text>
<text x="131.5" y="75.1">GND</text>
<text x="149.2" y="73.3">1</text>
<text x="149.2" y="75.1">2</text>
<text x="149.2" y="76.8">3</text>
<text x="80.8" y="83.8">A0</text>
<text x="80.8" y="80.3">INT#</text>
<text x="89.3" y="78.5">P2</text>
<text x="89.3" y="80.3">P3</text>
<text x="89.3" y="82">P4</text>
<text x="89.3" y="83.8">P5</text>
<text x="126.4" y="82">E</text>
<text x="126.4" y="80.3">D</text>
<text x="126.4" y="83.8">F</text>
<text x="126.4" y="78.5">C</text>
<text x="80.8" y="85.6">A1</text>
<text x="80.8" y="87.3">A2</text>
<text x="89" y="89.1">NC</text>
<text x="89.3" y="85.6">P6</text>
<text x="89.3" y="87.3">P7</text>
<text x="126.4" y="87.3">DP</text>
<text x="126.4" y="85.6">G</text>
<text x="80.8" y="90.8">GND</text>
<text x="89" y="90.8">NC</text>
<text x="80.8" y="111.8">VCC</text>
<text x="89" y="113.6">NC</text>
<text x="89" y="111.8">NC</text>
<text x="80.8" y="115.4">SCL</text>
<text x="80.8" y="117.1">SDA</text>
<text x="89.3" y="115.4">P0</text>
<text x="89.3" y="117.1">P1</text>
<text x="89.3" y="118.9">P2</text>
<text x="80.8" y="124.1">A0</text>
<text x="80.8" y="125.9">A1</text>
<text x="80.8" y="120.6">INT#</text>
<text x="89.3" y="120.6">P3</text>
<text x="89.3" y="122.3">P4</text>
<text x="89.3" y="124.1">P5</text>
<text x="89.3" y="125.9">P6</text>
<text x="80.8" y="127.6">A2</text>
<text x="80.8" y="131.1">GND</text>
<text x="89" y="131.1">NC</text>
<text x="89" y="129.4">NC</text>
<text x="89.3" y="127.6">P7</text>
<text x="58.1" y="160.9">C1+</text>
<text x="75.2" y="160.9">V+</text>
<text x="58.1" y="164.4">C1-</text>
<text x="68.4" y="162.8" transform="rotate(-90 68.4 162.8)">VCC</text>
<text x="75.6" y="164.4">V-</text>
<text x="214" y="164.4">SI</text>
<text x="214" y="162.7">SCK</text>
<text x="214" y="166.2">SO</text>
<text x="221" y="164.4">WP#</text>
<text x="221" y="162.7">VCC</text>
<text x="58.1" y="169.7">C2+</text>
<text x="58.1" y="173.2">C2-</text>
<text x="70.2" y="169.3" transform="rotate(-90 70.2 169.3)">FORCEOFF#</text>
<text x="214" y="169.7">RESET#</text>
<text x="214" y="171.4">CS#</text>
<text x="220.9" y="171.4">GND</text>
<text x="58.1" y="178.4">R_OUT</text>
<text x="70" y="176.7">INVALID#</text>
<text x="73.5" y="178.4">R_IN</text>
<text x="58.1" y="180.2">T_IN</text>
<text x="66.7" y="182.1" transform="rotate(-90 66.7 182.1)">FORCEON</text>
<text x="68.4" y="182.1" transform="rotate(-90 68.4 182.1)">GND</text>
<text x="70.2" y="182.1" transform="rotate(-90 70.2 182.1)">EN#</text>
<text x="71.9" y="180.2">T_OUT</text>
</g>
<g font-size="1.6" fill="#f00">
<text x="241.5" y="29.3">LED_RED</text>
<text x="253.4" y="29.3">1</text>
<text x="13.3" y="34.6">1</text>
<text x="15.8" y="34.6">I2C_SCL</text>
<text x="241.5" y="31.1">LED_GREEN</text>
<text x="241.5" y="32.8">LED_YELLOW</text>
<text x="253.4" y="31.1">1</text>
<text x="253.4" y="32.8">1</text>
<text x="13.3" y="36.3">1</text>
<text x="15.8" y="36.3">I2C_SDA</text>
<text x="239.7" y="81.9">BUTTON_1</text>
<text x="251.7" y="81.9">1</text>
<text x="111.8" y="115.2">ANA0_FILTER_ON</text>
<text x="111.8" y="117">ANA1_FILTER_ON</text>
<text x="111.8" y="118.7">ANA2_FILTER_ON</text>
<text x="126.9" y="115.2">5</text>
<text x="126.9" y="117">5</text>
<text x="126.9" y="118.7">5</text>
<text x="239.7" y="115.2">BUTTON_2</text>
<text x="251.7" y="115.2">1</text>
<text x="111.8" y="125.7">DAC1_FILTER_ON</text>
<text x="111.8" y="122.2">MIC_FILTER_ON</text>
<text x="111.8" y="120.4">ANA3_FILTER_ON</text>
<text x="111.8" y="124">DAC0_FILTER_ON</text>
<text x="125.7" y="122.2">6</text>
<text x="126.9" y="120.4">5</text>
<text x="127.1" y="125.7">5</text>
<text x="127.1" y="124">5</text>
<text x="111.8" y="127.5">DAC0_AMP_SHDN</text>
<text x="127.1" y="127.5">5</text>
<text x="166.3" y="162.5">1 SPI_CLK</text>
<text x="166.3" y="164.3">1 SPI_MOSI</text>
<text x="166.3" y="166">1 SPI_MISO</text>
<text x="166.3" y="169.5">1 SPI_MEM_RST#</text>
<text x="166.3" y="171.3">1 SPI_MEM_CS#</text>
<text x="16.8" y="178.3">1</text>
<text x="19.3" y="178.3">UART_RX</text>
<text x="16.8" y="180">1</text>
<text x="19.3" y="180">UART_TX</text>
<text x="16.8" y="190.5">1</text>
<text x="19.3" y="190.5">UART_INV#</text>
</g>
<g font-size="1.3">
<text x="32.6" y="5.6">5</text>
<text x="85.2" y="5.6">4</text>
<text x="137.8" y="5.6">3</text>
<text x="190.3" y="5.6">2</text>
<text x="242.9" y="5.6">1</text>
<text x="5.1" y="31.8">D</text>
<text x="269.7" y="31.8">D</text>
<text x="5.1" y="81.3">C</text>
<text x="269.7" y="81.3">C</text>
<text x="5.1" y="130.9">B</text>
<text x="269.7" y="130.9">B</text>
<text x="5.1" y="180.3">A</text>
<text x="269.7" y="180.3">A</text>
<text x="32.6" y="205.4">5</text>
<text x="85.2" y="205.4">4</text>
<text x="137.8" y="205.4">3</text>
<text x="190.3" y="205.4">2</text>
<text x="242.9" y="205.4">1</text>
</g>
</svg>
